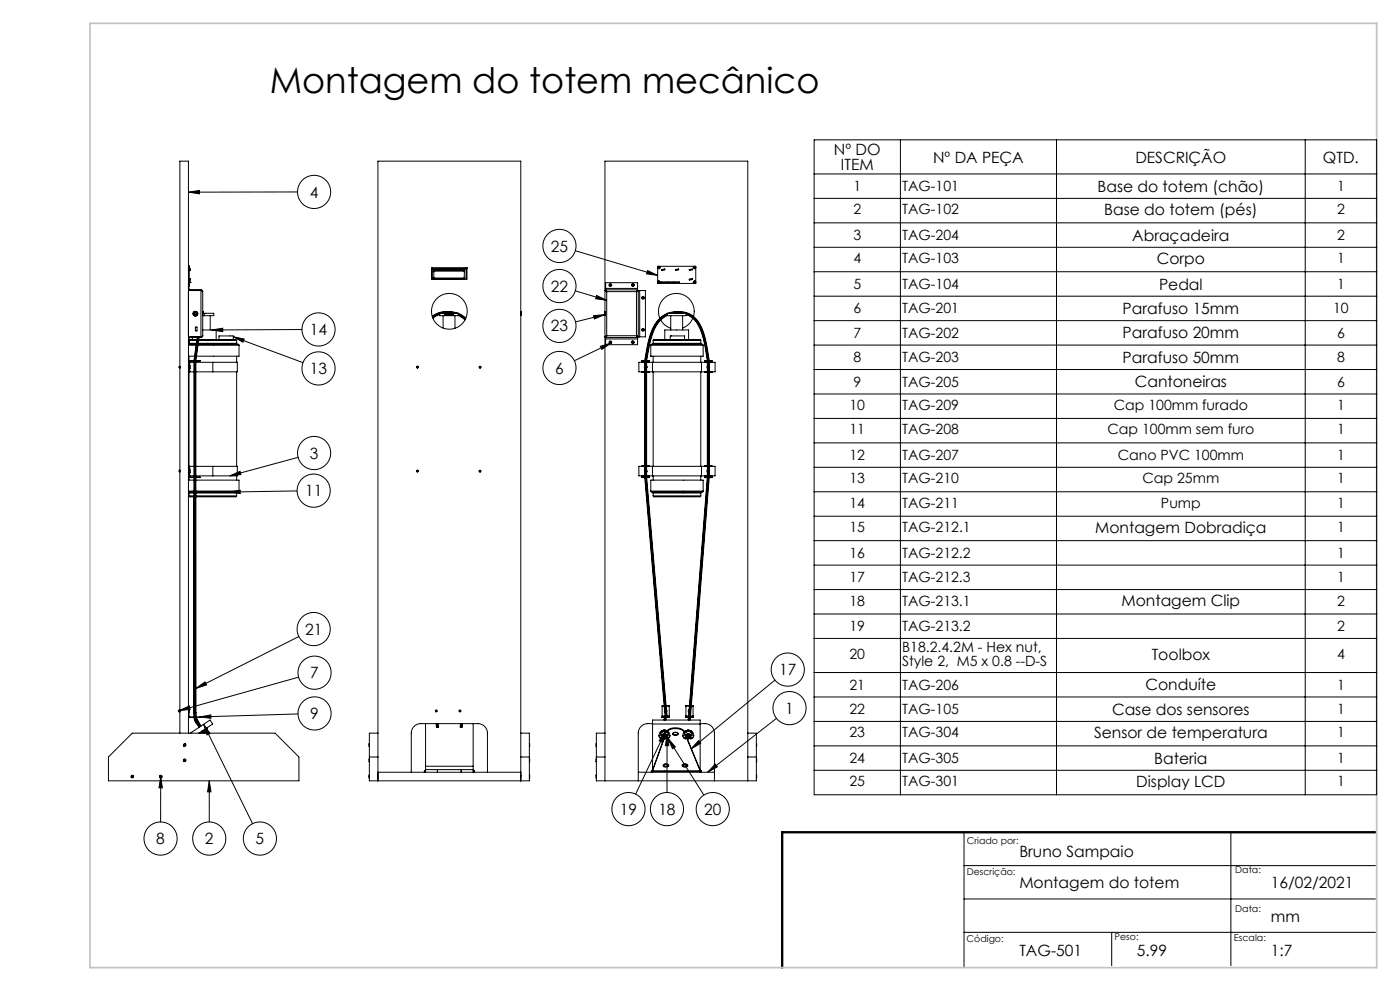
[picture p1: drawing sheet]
<svg xmlns="http://www.w3.org/2000/svg" width="420mm" height="297mm" viewBox="0 0 420 297" stroke-linecap="round" stroke-linejoin="round" font-family="sans-serif">
<g fill="none" stroke="#000" stroke-width=".3">
<path d="M56.5 57.6l3.3-.5v1zM89.3 57.5l-32.8 .1M244.2 41.9h168.8v196.3h-168.8zM244.2 52.1h168.8M244.2 59.5h168.8M270.1 41.9v196.3M316.9 41.9v196.3M391.6 41.9v196.3M56.5 79.8h.4l-.1 .8M56.8 79.8h.1M56.8 79.8v5.2M172.6 75.1l24.7 7.4"/>
<path d="M197.5 79.8h-.2v.2M197.7 79.9l-.1 .3M197.7 79.9h.1M197.7 79.9v.3M197.8 79.8h10.4M208.3 79.9v.2M208.4 79.9h.1M208.5 79.8h.2v.2M244.2 66.8h168.8M244.2 74.1h168.8M56.5 87.1h3.8M56.5 84.7l.1 1.7"/>
<path d="M56.6 85v.8M56.6 86.4v.3l.5 .3M56.6 86.4l.5 .5M56.8 85h.1M56.8 84.2l.1 .8h-.3M56.8 80.8h.3M56.8 80.6h.3v.5h-.3M56.8 83.5h.3v.5h-.3M56.8 83.7h.3M56.9 84.5h.3l-.3 .1M57.1 86.9v.1M57.1 86.9h3.2"/>
<path d="M57.1 87h3.2M58.7 98l.4 .1v.9a.25 .25 0 0 1-.2 .3 .25 .25 0 0 1-.3-.3zM60.3 87.1l.5 .3M60.3 86.9l.4 .1 .1 .4M60.3 87l.4 .3M60.3 86.9v.1M60.3 87.1v13.8M60.8 93.4l.1 .1M60.8 98.9h4v2.9M60.8 94.6h.5M60.8 93.9h.7M60.8 87.4v13.2"/>
<path d="M60.8 94.3h.1M60.9 93.5l-.1 .2M60.9 93.5l.2 .4M61 93.8l-.1 .1M61.3 93.9v.7M61.5 93.9h2.6v.7h-2.8M61.5 93.9h.1M63.1 94.6v4.3M63.5 98.9l3.3-.5v1zM90.6 98.8l-27.1 .1M129.5 83.1l.1 .1M129.5 80.2h10.6v3.5h-10.6z"/>
<path d="M129.6 80.2l-.1 .1M129.6 80.2l-.1 .2M129.6 83.7v-3.1h10.2v3.1M129.6 81.3l-.1 .2M129.7 94.8a8.2 8.2 0 0 1 10 .5M130.1 80.9l.1 .1M130.1 80.8h.1M130.1 80.8v.1M130.1 80.9h.1M130.2 80.7l-.1 .1M130.2 80.7v.1M130.2 80.9v.1"/>
<path d="M130.2 80.8h-.1M130.2 83.6l-.1 .1M130.2 83.6v.1M130.2 83.6h9M130.2 80.7h9M130.2 81h9M130.2 80.8h9M130.2 80.9h9M130.2 81.3h8.9l.2 .2v1.7l-.2 .1h-8.8l-.2-.2zM131.8 94.5l.2 .1M131.8 94.3v.3h1.5M132 94.2l-2.1 1.2"/>
<path d="M132 94.1l-2.2 1.1M132.1 93.9h.1M132.6 93.9h3.2M132.9 94.6v3.7M133.3 94.6h2.8M133.4 93.9l-.1 .7M133.6 94.1h2.2l.1 .3h-2.4zM134.3 94.1v.3M135.1 94.1v.3M136 93.9l.1 .7M136.5 94.6v3.8M137 93.9a8 8 0 0 0-7.3 1"/>
<path d="M137.3 93.9h.1M137.4 94l2.3 1.5M137.4 94.3l2.2 1.4M137.4 93.9h.2M137.4 94.5l2.1 1.4M137.5 94.5l-1.4 .1M137.6 93.9h-5.6M137.6 93.9v.1M137.6 94.6h.1M139.2 80.7l.2 .1M139.2 80.8h.1M139.2 80.7v.1"/>
<path d="M139.2 80.9v.1M139.2 83.6l.1 .1M139.2 83.6v.1M139.3 80.8h.1M139.3 80.9h-.1M139.3 80.8v.1M139.4 80.9l-.2 .1M139.4 80.8v.1M139.8 80.2l.2 .2M139.8 80.2l.3 .2zM140 80.2l.1 .1M156.2 94.6h.1"/>
<path d="M156.2 93.4h.1M156.2 93.4l.1 .6M156.2 93.4v1.2M156.3 94l-.1 .6M156.3 93.6h.1M156.3 94.4v.1M156.3 94v.4M156.3 93.6v.4M156.3 94.4h.1M156.3 93.6v.8M172.6 87.2l9.4 2.8M178.1 94.6l3.3-.3-3.1 1.3z"/>
<path d="M179 88.6l3 1.4-3.3-.5zM181.4 94.3l-8.7 2.2M181.4 93.6v.8M181.4 94.4h.1M181.4 93.6h.1M181.4 94.4v.1M181.5 93.4v1.2M181.5 94.6h.1M181.5 93.4h.1M181.5 87.1l.5 .3zM181.7 86.9l.3 .5M181.7 86.4v.5"/>
<path d="M181.7 86.9h9.6M181.7 86.4h9.6M181.7 86.4v-1.7h9.6v1.7M182 87.4v13.2M182 87.4h8.9M182 87.4h.1M182.8 85.4h.1M182.8 85.4h.2M183 85.5l.1 .3 .1-.3M183.1 85.1l-.1 .3M183.1 85.1h.1M183.1 85.1l.1 .3"/>
<path d="M183.2 85.4h.2M183.4 85.5h.1M183.4 85.4h.1M189.5 85.4h.1M189.5 85.4h.3M189.8 85.5h.1M189.8 85.5v.3M189.8 85.4h.1M189.8 85.1v.3M189.8 85.8h.1M189.8 85.1h.1M189.9 85.1h.1"/>
<path d="M189.9 85.4h.1M189.9 85.5h.1M189.9 85.4h.3M190.2 85.4h.1M190.9 87.4v13.2M190.9 87.4h.1M191.3 86.9l-.4 .5M191.3 86.4v.5M191.5 87.1l-.6 .3M191.5 87.1h.4M191.5 87.1v13.8M191.9 87.1h1.7v13.8h-1.7"/>
<path d="M191.9 87.1v13.8M192.6 89.2h.1M192.6 98.8l.3 .1M192.6 98.8h.1M192.6 89.2l.3 .1M192.9 89.1l-.3 .1M192.9 89.5h.1M192.9 99.1h.1M192.9 98.7l-.3 .1M192.9 88.9v.2M192.9 89.3v.2M192.9 98.5v.2"/>
<path d="M192.9 98.9v.2M192.9 98.5h.1M192.9 88.9h.1M192.9 89.1l.3 .1M192.9 98.7l.3 .1M193.2 89.2l-.3 .1M193.2 89.2h.1M193.2 98.8h.1M193.2 98.8l-.3 .1M194.3 81.1l3 1.4-3.3-.4zM197.3 84.7v.3h.2M197.3 80.3v4.1"/>
<path d="M197.3 84.6h.1M197.3 80.2h.1M197.4 84.6h.1M197.4 80.1h.1M197.4 84.6h.2M197.4 80.1l.2 .1M197.6 80.2v.3M197.6 84.6v.3M197.6 80.5h.1M197.6 84.9h.1M197.6 84.3v.3M197.7 84.3h.1"/>
<path d="M197.7 84.9h.1M197.7 84.3v.3M197.7 80.2v.3M197.7 84.6v.3M197.7 84.6h.3M197.7 80.2h.3M197.8 85h10.4M198 80.2h.1M198 84.6h.1M198.2 95.9a5.4 5.4 0 0 0 3 2.5M198.4 84.5h.1M198.5 80.8l.9-.2 .1 .3-1 .2z"/>
<path d="M198.8 84.5h.1M199.1 84.5h.1M199.5 84.5h.1M199.8 84.5h.1M200.2 94.6a10.4 10.4 0 0 0-5.1 7.8l-1.1 5.7M200.2 94.1a9.1 9.1 0 0 0-5 6.2l-1.8 7.7M200.2 94.4a8.8 8.8 0 0 0-4.7 6l-1.7 7.7M200.2 93.9h.1M200.2 93.9h5.7M200.2 93.9v.7M200.2 94a10.5 10.5 0 0 0-5.6 7.9l-1.2 6.1M200.2 84.5h.1"/>
<path d="M200.4 93.9a7.7 7.7 0 0 1 10.5 5.3l1 3.5 .9 5.3M200.6 84.5h.1M200.8 93.9a7.4 7.4 0 0 1 9.8 4.9l.9 3 1.3 6.2M200.9 84.5h.1M201.2 94.6v4.3M201.3 84.5h.1M201.6 84.5h.1M202 84.5h.1M202.1 93.9h2.6M202.3 84.5h.1M202.6 80.8l.9-.2 .1 .3-.9 .2zM202.7 84.5h.1"/>
<path d="M203.1 84.5h.1M203.4 84.5h.1M203.8 84.5h.1M204.8 94.6v4.3M205.9 93.9v.7h-5.7M205.9 93.9h.1M205.9 94.3a7.4 7.4 0 0 1 4.6 5.6l.8 3 .9 5.2M205.9 94.2a7.3 7.3 0 0 1 4.4 4.7l.9 3 1.1 6.2M206.8 83.7l.9-.2 .1 .2-1 .3zM206.8 80.8l.9-.2 .1 .3-1 .2zM207.8 95.4a5.4 5.4 0 0 1-3 2.9M208 80.2h.1"/>
<path d="M208 84.6h.1M208.1 84.6h.1M208 94.8a5.4 5.4 0 0 0-5.4-6.9 5.4 5.4 0 0 0-4.6 7.4M208.1 84.6h.2M208.1 80.2h.2M208.3 80.2v.1M208.3 84.6v.1M208.3 80.1v.1M208.3 84.9h.1M208.3 84.5v.1M208.3 80.3v.2M208.3 84.3v.2"/>
<path d="M208.3 84.7v.2M208.4 80.5h.1M208.4 84.9h.1M208.4 84.3h.1M208.4 80.1v.1M208.4 84.5v.1M208.4 80.2v.1M208.4 84.6v.1M208.4 84.6h.3M208.4 80.2h.3M208.7 84.6h.1M208.7 80.2h.1"/>
<path d="M208.7 84.7v.3h-.2M208.7 80.3v4.1M244.2 81.4h168.8M244.2 88.8h168.8M244.2 96.1h168.8M53.9 109.8l.1 .2M53.9 110.2v.1M53.9 109.8v.4M53.9 109.8l-.2 .1 .2 .3M53.9 109.8h.1M54 109.8h-.1M54 110.2l-.1 .1"/>
<path d="M56.5 106.8h1.9M56.5 103.5h2.3M56.5 100.9h3.8M56.5 111.6h.1M56.5 108.1h3.6M56.6 103.2h2.3M56.6 103h.1M56.6 102.2h.1M56.6 101.6l-.1 1.7M56.7 103l-.1 .1M56.7 111.5l-.1 .1M56.7 102h2.3"/>
<path d="M56.7 102v.2M56.7 106.8v1.3M56.7 111.4h1.5M56.7 108.6h1.5M56.7 102.2v.8M56.7 102.9h2.2M56.9 109.6v.8M56.9 108.6v2.8M57.1 101.2l-.5 .4M57.1 101.1l-.5 .2v.3M57.1 101.1v.1M57.1 101.1h3.2"/>
<path d="M57.1 101.2h3.2M57.7 100.9v.2M57.7 101.2v.6M58.2 108.2v34.8M58.2 108v.1M58.3 108l.3 .1M58.3 108h-.1M58.3 108.2v34.8M58.3 108v.1M58.6 108.1h.1M58.6 108.2v34.8M58.8 108.2v34.8"/>
<path d="M58.8 111.4h5M58.8 108.6h5M59.1 101.8h-2.2l-.2 .2M59.2 101.2l-1 6.8M59.2 100.9v.2M59.3 101.2l-1 6.8M59.3 100.9v.2M59.4 103.5h12.3M59.4 103.2h12l.3 .3M59.5 102.9h11.5M59.6 101.2l-1 6.9M59.6 102h11.4"/>
<path d="M59.6 100.9v.2M59.6 101.8h11.1l.3 .2M59.7 101.2l-.9 6.9M59.8 100.9l-.1 .2M60.1 108.1l-3.2 .1-.2 .3v34.2M60.1 108.1h.1M60.3 101.1v.1M60.7 100.8l-.4 .3M60.8 100.6l-.5 .3M60.8 100.6l-.2 .4-.3 .2M63.8 108.6h7.4v2.8h-7.4M63.8 108.6v2.8"/>
<path d="M65.7 101.8v-1.1h4.3v1.1M70 100.9l3.3 .7-.4 1zM70 100.9l20.9 7.8M71 102.9l.3 .3M71 102v.9M71 106.8v1.8M71 111.4v28.4M71.7 103.5v3.3h-12.8M125.1 110.1l.2 .2M125.4 109.9v.3l-.3-.1M125.4 109.9l-.3-.1v.3M125.4 109.9v.3"/>
<path d="M125.4 110.2l-.1 .1M125.4 110.1a.25 .25 0 0 0-.1-.3 .25 .25 0 0 0-.3 .2 .25 .25 0 0 0 .3 .3M143.8 110l.2 .2 .2-.2M143.8 110l.2-.2 .2 .2M143.8 110l.1 .2M143.9 110.2a.25 .25 0 0 1-.1-.3 .25 .25 0 0 1 .4 0 .25 .25 0 0 1-.1 .3M143.9 110.2h.2M144.2 110l-.1 .2M180.1 103.8l3.2-1-2.7 1.9zM181.5 100.8l.5-.2zM181.7 101.2v.4M181.7 101.2h9.6"/>
<path d="M181.7 101.6v1.7h9.6v-1.7M181.7 101.6h9.6M182 100.6l-.3 .6M182 100.6h8.9M182 100.6h.1M182.9 102.8h.1M182.9 102.3l.1 .2M182.9 102.3h.1M182.9 102.3l.2 .2M183 102.5l-.1 .3M183.1 102.5h.1M183.2 102.7l-.3 .1"/>
<path d="M183.2 102.6l.1 .2M183.3 102.8h.1M183.3 102.8l-11 5.3M183.4 102.4h.1M183.4 102.4l-.2 .2M189.5 102.6h.1M189.5 102.6h.3M189.8 102.6v.1M189.8 102.5v.1M189.8 102.3v.2M189.8 102.7v.2M189.8 102.3h.1"/>
<path d="M189.8 102.9h.1M189.9 102.5v.1M189.9 102.6v.1M189.9 102.6h.3M190.2 102.6h.1M190.9 100.6l.6 .3M190.9 100.6l.4 .6M190.9 100.6h.1M191.3 101.2v.4M191.5 100.9h.4M192.6 108.1v.1M192.6 108.2v.3"/>
<path d="M192.6 111.5l.8 .1M192.6 108.2h2.2M192.6 108.1h2.2M192.6 108.1h.1M192.6 108.5v.1M192.6 111.4v.1M192.6 108.5h.8M192.6 111.5h.8M193.4 110h.1M193.4 109.7v.6M193.4 108.2v34.8M193.4 108.6h-1.7v2.8h1.7"/>
<path d="M193.4 108v.1M193.6 108.2v34.8M193.8 108.2v34.8M194 108.2v34.7M194 111.4h1.7M194 108.6h1.7M194 108.5h.8M194 111.5h.8M194 109.7v.6M194 110h.1M194.8 108.1v.1M194.8 108.2v.3"/>
<path d="M194.8 111.5l-.8 .1M194.8 108.1h.1M194.8 108.5v.1M194.8 111.4v.1M195.2 103.5l.3-.3h15.2l.2 .3M195.2 103.5v3.3M195.2 106.8h.1M195.2 103.5h.1M195.2 103.5h15.7M195.7 108.6h14.7M195.7 111.4h14.7M195.7 108.6v2.8"/>
<path d="M195.9 102.9l-.2 .3M195.9 102l.3-.2h13.7l.3 .2M195.9 102.9h14.3M195.9 102h14.3M195.9 102v.9M195.9 106.8v1.8M195.9 111.4v28.4M199.4 101.8v-2.9h7.2v2.9M201.1 101.8v-1.1h4.3v1.1M210.2 102.9l.3 .3M210.2 102v.9M210.2 106.8v1.8"/>
<path d="M210.2 111.4v28.4M210.4 111.4h1.8M210.4 108.6h1.8M210.4 108.6v2.8M210.9 103.5v3.3h-15.7M211.4 108.1v.1M211.4 108.2v.3M211.4 111.5l.8 .1M211.4 108.2h2.2M211.4 108.1h2.2M211.4 108.1h.1M211.4 108.5v.1"/>
<path d="M211.4 111.4v.1M211.4 108.5h.8M211.4 111.5h.8M212.2 109.7v.6M212.2 108.2v34.7M212.3 108.2v34.8M212.6 108.2v34.8M212.8 109.7v.5M212.8 108.6h1.7v2.8h-1.7M212.8 108v.1M212.8 108.2v34.8M212.8 108.5h.8"/>
<path d="M212.8 111.5h.8M212.8 110.2v.1M213.6 108.1v.1M213.6 108.2v.3M213.6 111.5l-.8 .1M213.6 108.1h.1M213.6 108.5v.1M213.6 111.4v.1M244.2 103.4h168.8M244.2 110.7h168.8M244.2 118.1h168.8M56.5 139.6h.1"/>
<path d="M56.6 139.6l1.6 .2M56.9 139.8v2.8M58.8 139.8h5M63.8 139.8h7.4v2.8h-7.4M63.8 139.8v2.8M89.4 137.1l-20.4 5.5M192.6 139.7v.1M193.4 139.6l-.8 .1M193.4 139.8h-1.7v2.8h1.7M194 139.6l.8 .1M194 139.7l1.7 .1M194.8 139.7v.1"/>
<path d="M195.7 139.8h14.7M195.7 139.8v2.8M210.4 139.8h1.8M210.4 139.8v2.8M211.4 139.7v.1M212.2 139.6l-.8 .1M212.8 139.6l.8 .1M212.8 139.7l1.7 .1v2.8l-1.7 .1M213.6 139.7v.1M244.2 125.4h168.8M244.2 132.7h168.8M53.9 141h.1"/>
<path d="M53.9 141l-.2 .1 .2 .3M53.9 141v.4M53.9 140.9v.1M54 140.9l-.1 .1M54 141.4h-.1M56.5 147.5l.2 .3M56.5 143.9h1.7M56.5 147.5h1.7M56.5 147.2h1.7M56.5 143.1h3.6M56.7 148.6l.2 .3h1.3v65.1M56.7 142.7l.2 .3 3.2 .1"/>
<path d="M56.7 147.8h1.5M56.7 148.6h1.5M56.7 143.1v.8M56.7 147.8v.8M56.7 142.6h1.5M56.9 140.8v.8M58.2 143h.1M58.2 143.1v70.4M58.3 143.1l.1 70.4M58.6 143.1v70.4M58.7 147.2h13M58.7 147.8h12.3"/>
<path d="M58.8 148.6h12.2M58.8 143.9h12.9v3.3M58.8 143.1v70.4M58.8 142.6h5M60.1 143.1h.1M68.8 147.5l3.3-.6v1zM69 142.6l3-1.3 .3 .9zM71 148.6l-.3 .3h-11.9M71 142.6v1.3M71 147.8v.8M71.3 147.5l-.3 .3M71.7 147.2l-.3 .3h-12.6"/>
<path d="M89.1 147.1l-20.3 .4M125 141.1l.1 .3M125.1 141h.2M125.1 141a.25 .25 0 0 1 .4 .1 .25 .25 0 0 1-.2 .3 .25 .25 0 0 1-.3-.3M125.1 141l-.1 .1M125.3 141l-.3 .1 .1 .3M125.3 141l.1 .3-.3 .1M143.8 141.1a.25 .25 0 0 1 .3-.1 .25 .25 0 0 1 .1 .4 .25 .25 0 0 1-.4-.1M143.8 141.1v.2M143.8 141.3l.3 .1M144 141l-.2 .2 .3 .2M144 141l.2 .1-.1 .3"/>
<path d="M144 141l-.2 .1M192.6 143v.1M192.6 142.7v.3M192.6 143.1h2.2M192.6 143h2.2M192.6 142.6v.1M192.6 143.1h.1M193.4 141.1h.1M193.4 140.9v.6M193.4 143.1l6 70.4M193.6 143.1l6 70.4M193.8 143h.1"/>
<path d="M193.9 143.1l5.9 70.4M194 142.9l-.2 .1M194 142.9v.1M194 141.2h.1M194 140.9v.6M194 141.3h.1M194 143.1l6 70.3M194 141.2v.1M194.8 143v.1M194.8 142.7v.3M194.8 142.6v.1M194.8 143.1h.1"/>
<path d="M195.2 147.2l.3 .3h15.2l.2-.3M195.2 147.2v-3.3h15.7v3.3M195.2 147.2h15.7M195.7 147.5l.2 .3M195.7 142.6h14.7M195.7 142.6l-1.7 .1M195.9 148.6l.3 .3h13.7l.3-.3M195.9 147.8h14.3M195.9 148.6h14.3M195.9 142.6v1.3M195.9 147.8v.8M210.2 142.6v1.3"/>
<path d="M210.2 147.8v.8M210.4 142.6h1.8M210.5 147.5l-.3 .3M211.4 143v.1M211.4 142.7v.3M211.4 143.1h2.2M211.4 143h2.2M211.4 142.6v.1M211.4 143.1h.1M212.2 143.1l-5.6 71.7M212.2 142.9l.1 .1M212.2 140.9v.6"/>
<path d="M212.2 142.9v.1M212.3 143.1l-5.6 71.7M212.3 143h.1M212.3 143h.2M212.6 143.1l-5.6 71.7M212.8 143.1l-5.7 71.8M212.8 140.9v.6M213.6 143v.1M213.6 142.7v.3M213.6 142.6v.1M213.6 143.1h.1M244.2 140.1h168.8"/>
<path d="M244.2 147.4h168.8M244.2 154.7h168.8M244.2 162h168.8M244.2 169.4h168.8M244.2 176.7h168.8M89.7 190.8l-30.9 15.5M244.2 184h168.8M244.2 191.3h168.8M53.7 213l3.1-1.4 .2 1zM53.7 212.9h.1M53.7 213.2v.1M53.7 212.9l-.2 .1 .2 .3"/>
<path d="M53.7 212.9v.4M53.7 212.8l.1 .5-.1-.4M53.7 212.8v.1M53.7 213.3h.1M53.8 212.8v.1M53.8 213.3h.1M53.8 212.9v.4M53.8 212.8h.1M53.9 212.8l.1 .5M53.9 212.8v.1M53.9 213.3h.1M53.9 212.9l.1 .4"/>
<path d="M53.9 212.8l.1 .1M53.9 212.8h.1M54 213.3h-.1M54 219.7v-171.4h2.5v171.4M56.5 211.5h.1M56.5 215h3.6M56.6 211.5l.2 3.3 3.2 .1M56.7 212.7v.8M58.2 213.5v1.4v-.3M58.2 213.5h.2M58.4 213.5h.2M58.4 213.5l.1 1.4"/>
<path d="M58.4 213.5v.3M58.4 215.4l.4 1 .9 .8M58.4 215.6l-.1-.6v.4a2.9 2.9 0 0 0 1.2 2M58.5 215l.2 .6M58.6 213.8v.1M58.6 213.5v.4M58.7 215.5l.5 .9 .6 .6M58.8 214.8h.1M58.7 215l.4 1.2 .4 .6M58.8 215.1l1 1.9M58.8 214.8v.1M58.8 213.9v.9"/>
<path d="M58.8 206.3l2.7-1.9 .5 .9zM58.8 213.5h-.2M58.8 213.5l-.1 1.4-.1-1M58.9 215l1.4 2.6M59.2 217.1l.3 .3M59.5 217.4h.1M59.5 217.4l.3 .5M59.6 217.6l.2 .3M59.7 217.2l-.2 .2M59.7 217.2l.3 .6M59.7 219.7l4.1-2.7-.8-1.2-5.9 3.9M59.8 217.9h.1"/>
<path d="M59.8 217l-.1 .2M59.8 217l.4 .6M60 214.9l3.2-.6 .1 1zM60 214.9l.1 .1M60.1 215h.1M60.8 219.3l-.2-.2 .2 .2M60.8 219l.2 .2M61 218.8l.2 .3M61.1 217.1l1.9 2.7-.9 .5zM61.1 217.1l14.7 29.8M61.3 219l-.4 .7M61.3 219l.2 .4"/>
<path d="M61.3 219l-1.1 .7M61.5 219.5l.2-.2a.36 .36 0 0 1 .4 0 .36 .36 0 0 1 .2 .4M61.5 219.4v.1M61.5 219.4l-.1 .3M61.5 219.4h.1M62.1 218.1l.1 .3-.9 .6M89.4 214l-29.4 .9M89.6 202.9l-35.9 10.1M113.4 219.7h-2.6v14.3h48v-14.3h-2.6M127.7 216.9v13.8M130.6 213.1l.2 .2M130.7 212.9h.3"/>
<path d="M130.7 212.9a.25 .25 0 0 1 .4 .1 .25 .25 0 0 1-.2 .3 .25 .25 0 0 1-.3-.2M130.7 212.9l-.1 .2M130.8 216.9l.2 .9M131 217.8v.1M131 217.8l.1 .1M131 212.9l-.3 .1 .1 .3M131 212.9l.1 .3-.3 .1M131 216.9l.1 1M131.1 217.9v.1M131.3 216.9l.1 .9M131.4 217.8l-.3 .1M131.4 217.8v.2"/>
<path d="M131.4 216.9l.1 .9M131.5 217.6v.3a.31 .31 0 0 1-.4 .1 .31 .31 0 0 1-.2-.3M131.5 217.8h-.1M131.5 217.8v.1M137.8 213l.1 .3M137.9 212.9h.2M137.9 212.9a.25 .25 0 0 1 .3 .1 .25 .25 0 0 1-.2 .3 .25 .25 0 0 1-.2-.3M137.9 212.9l-.1 .1M138.1 212.9l-.3 .1 .1 .3M138.1 212.9l.1 .3-.3 .1M138.1 217.6l-.1 .2 .4 .2 .3-.2-.1-.2M138.1 217.1v.8"/>
<path d="M138.1 217.2l.3 .1M138.2 216.9v.3zM138.4 217.3v.7M138.5 216.9l-.1 .4M138.6 217.2l.1-.3-.1 .4M138.6 217.3h-.2M138.6 217.3v.6M142 216.9v13.8M181.5 219.7h-2.6v14.3h48v-14.3h-2.6M195.8 216.9h-1.5a2.86 2.86 0 0 0-2.8 2.8v14.3M195.8 217h14.3M198.6 219a1.62 1.62 0 0 0-.9 1.5"/>
<path d="M198.6 219.4a.38 .38 0 0 0-.5 .3 .38 .38 0 0 0 .3 .4h.2M198.6 219.4h.1M198.6 219v.4M198.6 219.2l.1 .2M198.6 214.9v.1M198.6 214.6v.3M198.6 214.9h2.2M198.6 215h2.2M198.6 211.6v3M198.6 215h.1M198.6 214.6h.9M198.6 211.6h.7"/>
<path d="M199.1 219.1l-.1-.2 .3-.1 .4 .1-.1 .2M199.1 218.8v.5M199.1 220v1.4M199.1 218.9h.5M199.1 219h.1M199.1 220v1.3M199.1 215.8l.3-.8-.1 .8M199.2 211.5l-.6 .1M199.4 218.8v.4M199.4 220v1.2M199.4 212.9v.4M199.4 213.5l.1 1.4"/>
<path d="M199.6 213.5h-.2M199.6 213.5l.1 1.4M199.6 213.5v.3M199.6 218.8v.5M199.6 220v1.4M199.6 219.3l-.9 3.2-1-.5zM199.6 219.3l-8.9 18.7M199.7 215l-.1 .7M199.8 211.5l1 .1M199.8 211.6h1M199.8 213.5h-.2M199.9 215l-.2 .8"/>
<path d="M199.9 212.8l.1 .6M200 212.9h-.1M200 212.9l-.1 .1M200 212.9h.1M200 213.4l-.2 .1M200 213.4l-.1 1.5-.1-1.4M200 214.6h.8M200.1 219v.4M200.1 219.2l-.1 .2M200.1 219l-.3 .3M200.1 219h.1M200.1 219a4 4 0 0 1 5.2 .2"/>
<path d="M200.1 219a1.76 1.76 0 0 1 .9 1.5M200.1 219.4a.39 .39 0 0 1 .4 .2 .39 .39 0 0 1-.1 .5h-.3M200.2 219.1a4.2 4.2 0 0 1 5 .2M200.8 214.9v.1M200.8 214.6v.3M200.8 211.6v3M200.8 215h.1M201.9 219.7l.2-.1a.77 .77 0 0 1 .8-.2 .77 .77 0 0 1 .5 .8l-.3 .1a.69 .69 0 0 1-.9 .1 .69 .69 0 0 1-.3-.7zM203.3 219.8l-.6-.3-.8 .3M203.3 219.8l-.6 .4-.8-.4M203.3 219.8a.85 .85 0 0 1-1.4 0M205.7 219a1.62 1.62 0 0 0-.9 1.5"/>
<path d="M205.7 219.4a.38 .38 0 0 0-.4 .3 .38 .38 0 0 0 .2 .4h.2M205.7 219.4h.1M205.7 219v.4M205.7 219l.1 .4M205.8 219.2v.2M205.8 214.9v.1M205.8 214.6v.3M205.8 214.9h2.1M205.8 215h2.1M205.8 211.6v3M205.8 215h.1M205.8 214.6h.8"/>
<path d="M205.8 211.6h1M206.2 219.1a.29 .29 0 0 1 .3-.3 .29 .29 0 0 1 .3 .3M206.2 218.8v.5M206.3 218.8v.5M206.3 220v1.3M206.5 215l-.1 .8M206.6 214.8v.1M206.6 213.2v.1M206.6 213.2h.1M206.6 218.8v.5M206.6 220v1.3M206.7 215l-.1 .8"/>
<path d="M206.7 212.8v.1M206.7 212.8h.1M206.7 213.2l-.1 .1M206.7 213.2h-.1M206.7 214.8h.3M206.7 214.8h-.1M206.7 214.8v.1M206.7 212.7l-.2 .4 .2 .3M206.8 218.8v.5M206.8 211.5l-1 .1M207 215l-.1 .8M207 214.8l.1 .1"/>
<path d="M207 214.8v.1M207.1 215l-.1 .8M207.2 214.6h.7M207.2 219.2l-.1 .2M207.3 219a1.76 1.76 0 0 1 .8 1.5M207.3 219.4a.39 .39 0 0 1 .4 .2 .39 .39 0 0 1-.2 .5h-.2M207.3 219v.4M207.4 211.6h.5M207.4 211.5l.5 .1M207.9 214.9v.1M207.9 214.6v.3M207.9 211.6v3"/>
<path d="M207.9 215h.1M210.1 216.9h1.4a2.86 2.86 0 0 1 2.8 2.8v14.3M232.5 203.8l-25.2 20.6M232.9 215.3l-20.6 16.1M244.2 201.6h168.8M244.2 208.9h168.8M244.2 216.2h168.8M32.5 226.9l7.2-7.2h42.8l7.2 7.2v7.1h-57.2zM39.4 232.9h.1M39.5 232.5l.1 .2M39.5 232.5h.1M39.5 232.5l.1 .1"/>
<path d="M39.6 232.8l-.2 .1M39.6 232.7v.1M39.6 232.8h.1M39.6 232.6l.1 .1M39.7 232.8l.2 .2M39.8 232.7l-.1 .1M39.9 233h.1M39.9 232.5l-.1 .2M39.9 232.5h.1M48 232.5h.1M48 232.6h.3M48.1 233h.1"/>
<path d="M48.2 232.7v.1M48.2 232.8l.5 3.3h-1zM48.2 232.8v13.5M48.2 232.8l-.1 .2M48.2 232.8l.3 .1M48.3 232.7v.1M48.4 232.5l-.1 .1M48.4 232.5h.1M48.5 232.9h.1M55.1 228h.1M55.1 223.1l.2 .3M55.1 223.1h.1"/>
<path d="M55.1 223.1l.3 .1M55.2 223.6h.1M55.3 227.6h.1M55.3 227.6v.2M55.3 223.4v.2M55.3 227.8l-.2 .2M55.4 223.4l.3 .1M55.4 227.8h.1M55.4 228h-.3M55.4 227.9l.1 .3M55.4 223.2l.3 .2M55.5 227.9h-.1"/>
<path d="M55.5 228.2h.1M55.5 223l-.1 .2M55.5 223h.1M55.6 223h.1M55.7 223.5h.1M55.7 227.7h.1M55.7 223.4v.1M55.7 227.8h-.2M55.7 227.7v.1M55.7 227.8h.1M62.8 234l.5 3.3h-1zM62.8 234v12.3"/>
<path d="M110.8 222.9v.8M110.8 232.3v.8M110.8 227.5v.8M110.8 226.9h2.6M113.4 231.4h42.8M113.4 234v-185.7h42.8v185.7M123.4 231.4v-11.7a2.86 2.86 0 0 1 2.8-2.8h17.2a2.86 2.86 0 0 1 2.8 2.8v11.7M127.4 230.9v.5M127.4 230.9l-.1 .5M127.4 230.9h.3M127.7 230.7v.7M127.7 230.7h14.3"/>
<path d="M127.7 229.6h14.3M131.2 230.7v.7M138.4 230.7v.7M142 230.7v.7M142 230.9h.3M142.3 230.9v.5zM156.2 232.7h.1M156.2 232.5v.1M156.2 232.5h.1M156.2 232.9h.1M156.2 226.9h2.6M158.8 227.5v.8"/>
<path d="M158.8 232.3v.8M158.8 222.9v.8M178.9 227.5v.8M178.9 232.3v.8M178.9 222.9v.8M178.9 226.9h2.6M181.5 234v-185.7h42.8v185.7M191.5 231.4h22.8M195.4 230.9v.5M195.4 230.9h.4M195.8 231.4v-15.6h14.3v15.6M195.8 231.1h14.3"/>
<path d="M195.8 231.2h14.3M197.7 220.5a.8 .8 0 0 0 .9 .7h.5M198 221l.6 .4M198.2 220a1.22 1.22 0 0 1 1.1-.8 1.22 1.22 0 0 1 1.2 .8M198.6 220.1l.1 .6 .4 .3M198.6 220.1v1.3M198.6 220.4l-.9 .1M198.9 220l-.3 .3M198.9 220.1v.3M198.9 220.3v.2M198.9 220.3v.1M198.9 220.1v.3l-.3-.1"/>
<path d="M199 221.2l-.4 .2M199.1 229.2l.1-.1a.77 .77 0 0 1 .9-.2 .77 .77 0 0 1 .4 .8l-.3 .1a.69 .69 0 0 1-.8 .1 .69 .69 0 0 1-.3-.7zM199.1 221.2h.4l.1 .2-.4 .1zM199.1 221.5l-3.3 9.3M199.2 221.5l-3.4 9.5M199.3 231.1v.1M199.7 221.2l.7 .1M199.8 220.1l-.1 .3 .4-.1M199.8 220.3v.1M199.8 220.1v.3M199.8 220.1l.2 .2M199.8 220.1h-.9"/>
<path d="M200.1 220.4l.9 .1M200.1 220.2l.5 3.3h-1zM200.1 220.1l-.1 .6-.4 .3M200.1 220.1v17.4M200.4 221.3l2.2 2.5-.9 .6zM200.4 221.3l10.8 17M200.5 229.3l-.7-.3-.7 .3M200.5 229.3l-.7 .4-.7-.4M200.5 229.3a.85 .85 0 0 1-1.4 0M200.7 221l-.3 .3M201 220.5a.8 .8 0 0 1-.9 .7h-.5M204.8 229.2l.1-.1a.77 .77 0 0 1 .9-.2 .77 .77 0 0 1 .4 .8l-.3 .1a.69 .69 0 0 1-.8 .1 .69 .69 0 0 1-.3-.7z"/>
<path d="M204.8 220.5a.8 .8 0 0 0 .9 .7h.5l-.5 .2M205.1 221l.6 .4M205.3 220a1.22 1.22 0 0 1 1.2-.8 1.22 1.22 0 0 1 1.1 .8M205.7 220.1l.1 .6 .4 .3M205.7 220.1v1.3M205.8 220.4l-1 .1M206 221.3l4.1 9.7M206.1 220.1l-.3 .2M206.1 220.3l-.1 .2M206.1 220.1v.3M206.1 220l-.1 .4-.2-.1M206.1 221.2l4 9.6"/>
<path d="M206.2 229.3l-.6-.3-.8 .3M206.2 229.3l-.7 .4-.7-.4M206.2 229.3a.85 .85 0 0 1-1.4 0M206.2 220v1.3M206.3 221.3l-.1 .1 .3 .1 .3-.1-.2-.1M206.3 221.3h.3M206.5 231.1v.1M206.8 220v1.3M206.9 220.4h.1M206.9 220.1v.3l.3-.1M206.9 220l.3 .3M206.9 220.1v.3"/>
<path d="M206.9 220.1h-.9M207.2 220.4l.9 .1M207.3 220.1l-.1 .6-.4 .3M207.3 220.1v1.3M207.8 221l-.5 .4M208.1 220.5a.8 .8 0 0 1-.8 .7h-.5l.5 .2M209.6 222l.6 .7-2.9 1.7zM210.1 230.9h.2M210.3 230.9v.5M210.3 230.9l.1 .5M214.6 229l.6 .8-2.9 1.6zM224.3 226.9h2.6"/>
<path d="M226.9 222.9v.8M226.9 227.5v.8M226.9 232.3v.8M244.2 223.5h168.8M244.2 230.9h168.8M289.2 259.4h123.5M289.2 249.4v40.6M369.3 249.4v40M289.2 279.4h123.5M289.2 269.4h123.5M333.5 279.4v10"/>
<circle cx="94.2" cy="57.5" r="5"/>
<circle cx="167.8" cy="73.7" r="5"/>
<circle cx="58.6" cy="94" r=".43"/>
<circle cx="58.6" cy="94" r=".6"/>
<circle cx="58.6" cy="94" r=".29"/>
<circle cx="58.6" cy="94" r=".54"/>
<circle cx="58.6" cy="94" r=".31"/>
<circle cx="58.6" cy="94" r=".4"/>
<circle cx="58.6" cy="94" r=".69"/>
<circle cx="58.6" cy="94" r=".57"/>
<circle cx="58.6" cy="94" r=".46"/>
<circle cx="58.6" cy="94" r=".71"/>
<circle cx="95.6" cy="98.7" r="5"/>
<circle cx="134.8" cy="93.3" r="5.4"/>
<circle cx="167.8" cy="97.7" r="5"/>
<circle cx="167.8" cy="85.7" r="5"/>
<circle cx="183.1" cy="85.4" r=".39"/>
<circle cx="189.8" cy="85.4" r=".39"/>
<circle cx="192.9" cy="89.2" r=".39"/>
<circle cx="192.9" cy="98.8" r=".39"/>
<circle cx="197.7" cy="84.6" r=".39"/>
<circle cx="197.7" cy="80.2" r=".39"/>
<circle cx="208.4" cy="84.6" r=".39"/>
<circle cx="208.4" cy="80.2" r=".39"/>
<circle cx="95.6" cy="110.4" r="5"/>
<circle cx="125.2" cy="110" r=".09"/>
<circle cx="144" cy="110" r=".09"/>
<circle cx="167.8" cy="110.3" r="5"/>
<circle cx="183.1" cy="102.6" r=".39"/>
<circle cx="189.8" cy="102.6" r=".39"/>
<circle cx="94.2" cy="135.8" r="5"/>
<circle cx="94.1" cy="147" r="5"/>
<circle cx="125.2" cy="141.2" r=".09"/>
<circle cx="144" cy="141.2" r=".09"/>
<circle cx="94.1" cy="188.5" r="5"/>
<circle cx="94.4" cy="213.8" r="5"/>
<circle cx="94.4" cy="201.6" r="5"/>
<circle cx="130.9" cy="213.1" r=".09"/>
<circle cx="138" cy="213.1" r=".09"/>
<circle cx="236.3" cy="200.7" r="5"/>
<circle cx="236.9" cy="212.2" r="5"/>
<circle cx="39.7" cy="232.7" r=".39"/>
<circle cx="48.2" cy="232.7" r=".39"/>
<circle cx="55.4" cy="223.3" r=".39"/>
<circle cx="55.4" cy="227.9" r=".39"/>
<circle cx="48.2" cy="251.3" r="5"/>
<circle cx="62.8" cy="251.3" r="5"/>
<circle cx="78" cy="251.3" r="5"/>
<circle cx="188.5" cy="242.5" r="5"/>
<circle cx="200.1" cy="242.5" r="5"/>
<circle cx="213.8" cy="242.5" r="5"/>
</g>
<path d="M412.7 249.4h-178v40.6" fill="none" stroke="#000" stroke-width=".7"/>
<path d="M27 7h386v283h-386z" fill="none" stroke="#c0c0c0" stroke-width=".5"/>
<path d="M62.8 234l.5 3.3h-1zM48.2 232.8l.5 3.3h-1zM61.1 217.1l1.9 2.7-.9 .5zM60 214.9l3.2-.6 .1 1zM53.7 213l3.1-1.4 .2 1zM58.8 206.3l2.7-1.9 .5 .9zM68.8 147.5l3.3-.6v1zM69 142.6l3-1.3 .3 .9zM63.5 98.9l3.3-.5v1zM70 100.9l3.3 .7-.4 1zM56.5 57.6l3.3-.5v1zM194.3 81.1l3 1.4-3.3-.4zM179 88.6l3 1.4-3.3-.5zM180.1 103.8l3.2-1-2.7 1.9zM178.1 94.6l3.3-.3-3.1 1.3zM200.1 220.2l.5 3.3h-1zM199.6 219.3l-.9 3.2-1-.5zM200.4 221.3l2.2 2.5-.9 .6zM214.6 229l.6 .8-2.9 1.6zM209.6 222l.6 .7-2.9 1.7z" fill="#000"/>
<text font-size="10.6" x="80.9" y="28">Montagem do totem mecânico</text>
<g font-size="4.7">
<text x="250.2" y="46.4">Nº DO</text>
<text x="252.3" y="51">ITEM</text>
<text x="279.9" y="48.7">Nº DA PEÇA</text>
<text x="340.6" y="48.7">DESCRIÇÃO</text>
<text x="396.9" y="48.7">QTD.</text>
<text x="92.9" y="59.2">4</text>
<text x="329.2" y="57.5">Base do totem (chão)</text>
<text x="331.3" y="64.4">Base do totem (pés)</text>
<text x="165.3" y="75.4">25</text>
<text x="339.7" y="72.1">Abraçadeira</text>
<text x="347" y="79">Corpo</text>
<text x="165.3" y="87.4">22</text>
<text x="347.7" y="86.8">Pedal</text>
<text x="336.8" y="94.1">Parafuso 15mm</text>
<text x="93" y="100.4">14</text>
<text x="165.3" y="99.3">23</text>
<text x="336.8" y="101.4">Parafuso 20mm</text>
<text x="93" y="112.1">13</text>
<text x="166.5" y="112">6</text>
<text x="336.8" y="108.8">Parafuso 50mm</text>
<text x="340.4" y="116.1">Cantoneiras</text>
<text x="92.9" y="137.4">3</text>
<text x="91.5" y="148.7">11</text>
<text x="328.5" y="159.6">Montagem Dobradiça</text>
<text x="336.4" y="181.6">Montagem Clip</text>
<text x="91.5" y="190.2">21</text>
<text x="345.5" y="197.7">Toolbox</text>
<text x="93.1" y="203.3">7</text>
<text x="233.7" y="202.3">17</text>
<text x="343.6" y="206.9">Conduíte</text>
<text x="93.1" y="215.5">9</text>
<text x="235.6" y="213.9">1</text>
<text x="333.6" y="214.2">Case dos sensores</text>
<text x="328.2" y="221.1">Sensor de temperatura</text>
<text x="346.3" y="228.9">Bateria</text>
<text x="340.9" y="235.8">Display LCD</text>
<text x="186" y="244.2">19</text>
<text x="197.5" y="244.2">18</text>
<text x="211.2" y="244.2">20</text>
<text x="46.9" y="253">8</text>
<text x="61.5" y="253">2</text>
<text x="76.7" y="253">5</text>
<text x="305.8" y="257">Bruno Sampaio</text>
<text x="305.8" y="266.2">Montagem do totem</text>
<text x="381.3" y="266.2">16/02/2021</text>
<text x="381.3" y="276.2">mm</text>
<text x="305.8" y="286.5">TAG-501</text>
<text x="341.1" y="286.5">5.99</text>
<text x="381.3" y="286.5">1:7</text>
</g>
<g font-size="4.2">
<text x="256" y="57.3">1</text>
<text x="270.6" y="57.3">TAG-101</text>
<text x="401.1" y="57.3">1</text>
<text x="256" y="64.3">2</text>
<text x="270.6" y="64.3">TAG-102</text>
<text x="401.1" y="64.3">2</text>
<text x="256" y="72">3</text>
<text x="270.6" y="72">TAG-204</text>
<text x="401.1" y="72">2</text>
<text x="256" y="78.9">4</text>
<text x="270.6" y="78.9">TAG-103</text>
<text x="401.1" y="78.9">1</text>
<text x="256" y="86.6">5</text>
<text x="270.6" y="86.6">TAG-104</text>
<text x="401.1" y="86.6">1</text>
<text x="256" y="94">6</text>
<text x="270.6" y="94">TAG-201</text>
<text x="399.9" y="94">10</text>
<text x="256" y="101.3">7</text>
<text x="270.6" y="101.3">TAG-202</text>
<text x="401.1" y="101.3">6</text>
<text x="256" y="108.6">8</text>
<text x="270.6" y="108.6">TAG-203</text>
<text x="401.1" y="108.6">8</text>
<text x="256" y="115.9">9</text>
<text x="270.6" y="115.9">TAG-205</text>
<text x="401.1" y="115.9">6</text>
<text x="254.8" y="122.9">10</text>
<text x="270.6" y="122.9">TAG-209</text>
<text x="334.1" y="122.9">Cap 100mm furado</text>
<text x="401.1" y="122.9">1</text>
<text x="254.8" y="130.2">11</text>
<text x="270.6" y="130.2">TAG-208</text>
<text x="332.2" y="130.2">Cap 100mm sem furo</text>
<text x="401.1" y="130.2">1</text>
<text x="254.8" y="137.9">12</text>
<text x="270.6" y="137.9">TAG-207</text>
<text x="335.3" y="137.9">Cano PVC 100mm</text>
<text x="401.1" y="137.9">1</text>
<text x="254.8" y="144.8">13</text>
<text x="270.6" y="144.8">TAG-210</text>
<text x="342.8" y="144.8">Cap 25mm</text>
<text x="401.1" y="144.8">1</text>
<text x="254.8" y="152.2">14</text>
<text x="270.6" y="152.2">TAG-211</text>
<text x="348.3" y="152.2">Pump</text>
<text x="401.1" y="152.2">1</text>
<text x="254.8" y="159.5">15</text>
<text x="270.6" y="159.5">TAG-212.1</text>
<text x="401.1" y="159.5">1</text>
<text x="254.8" y="167.2">16</text>
<text x="270.6" y="167.2">TAG-212.2</text>
<text x="401.1" y="167.2">1</text>
<text x="254.8" y="174.5">17</text>
<text x="270.6" y="174.5">TAG-212.3</text>
<text x="401.1" y="174.5">1</text>
<text x="254.8" y="181.5">18</text>
<text x="270.6" y="181.5">TAG-213.1</text>
<text x="401.1" y="181.5">2</text>
<text x="254.8" y="189.2">19</text>
<text x="270.6" y="189.2">TAG-213.2</text>
<text x="401.1" y="189.2">2</text>
<text x="254.8" y="197.6">20</text>
<text x="270.6" y="195.5">B18.2.4.2M - Hex nut,</text>
<text x="401.1" y="197.6">4</text>
<text x="270.6" y="199.6">Style 2, M5 x 0.8 --D-S</text>
<text x="254.8" y="206.7">21</text>
<text x="270.6" y="206.7">TAG-206</text>
<text x="401.1" y="206.7">1</text>
<text x="254.8" y="214.1">22</text>
<text x="270.6" y="214.1">TAG-105</text>
<text x="401.1" y="214.1">1</text>
<text x="254.8" y="221">23</text>
<text x="270.6" y="221">TAG-304</text>
<text x="401.1" y="221">1</text>
<text x="254.8" y="228.7">24</text>
<text x="270.6" y="228.7">TAG-305</text>
<text x="401.1" y="228.7">1</text>
<text x="254.8" y="235.7">25</text>
<text x="270.6" y="235.7">TAG-301</text>
<text x="401.1" y="235.7">1</text>
</g>
<g font-size="2.8">
<text x="290" y="253">Criado por:</text>
<text x="290" y="262.2">Descrição:</text>
<text x="370.6" y="261.8">Data:</text>
<text x="370.6" y="273.2">Data:</text>
<text x="334.4" y="281.7">Peso:</text>
<text x="290" y="282.4">Código:</text>
<text x="370.1" y="282">Escala:</text>
</g>
</svg>
